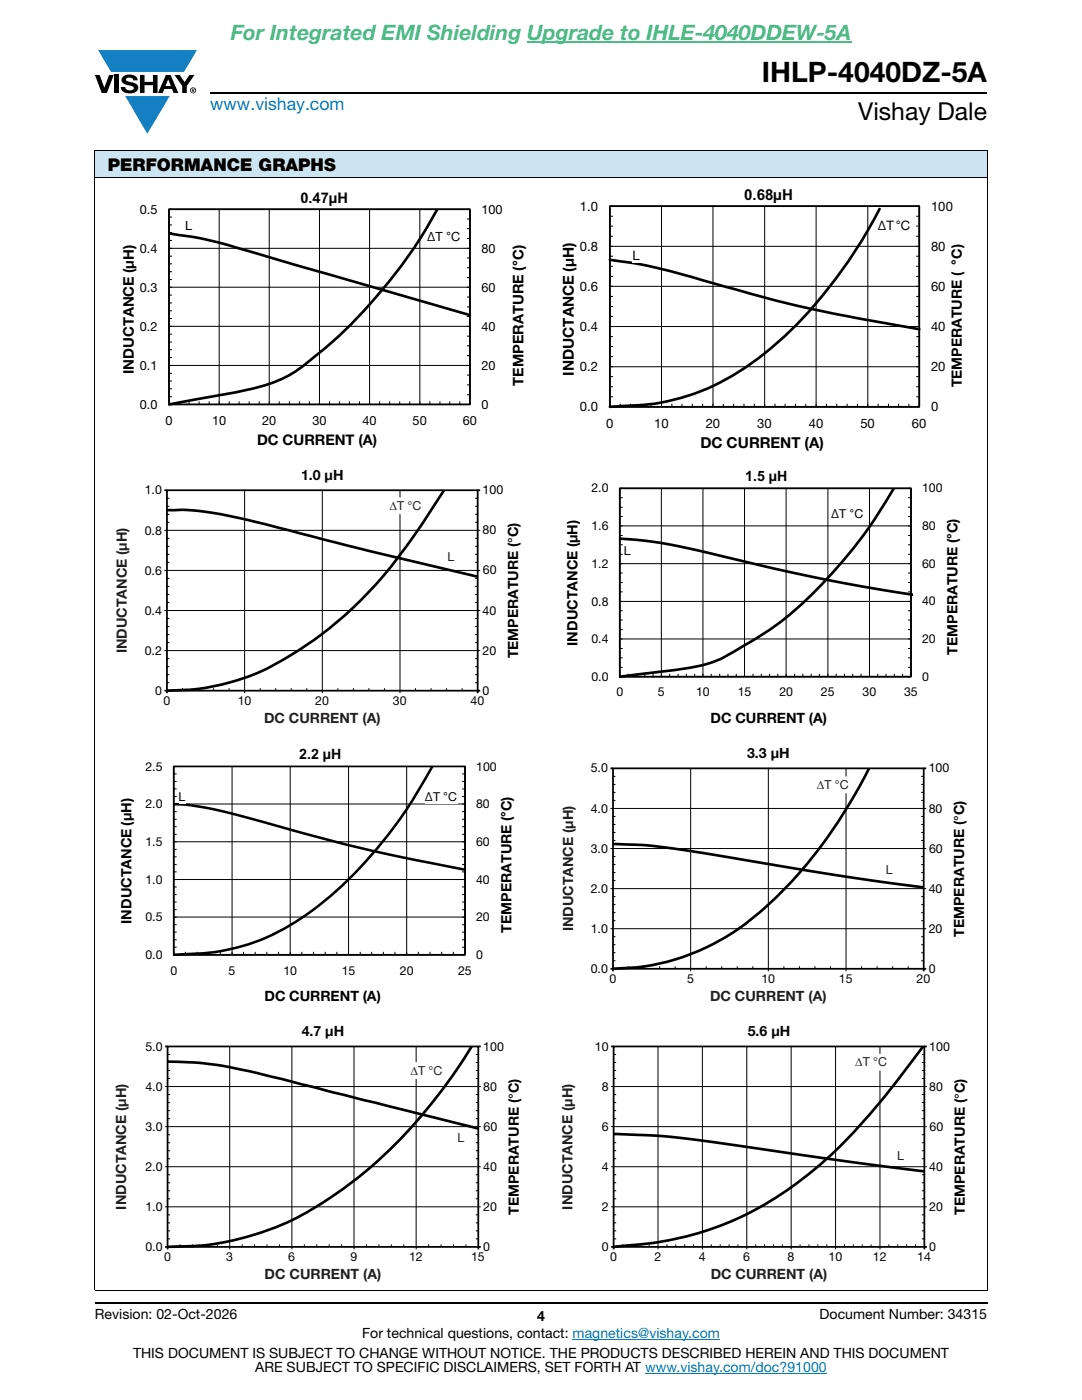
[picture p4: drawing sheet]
<svg xmlns="http://www.w3.org/2000/svg" width="216mm" height="279mm" viewBox="0 0 216 279" stroke-linecap="round" stroke-linejoin="round" font-family="sans-serif">
<g fill="#147fc3">
<path d="M19.6 10h19.7l-2.6 4.3h-1.1h-13.5z"/>
<path d="M25 19.2h8.9l-4.5 7.5z"/>
</g>
<g fill="#000">
<path d="M18.9 15h1l.9 2.5 1-2.5h.9l-1.4 3.6h-1zM22.9 15h.9v3.6h-.9zM24.6 15.3a2.1 2.1 0 0 1 2.8 .3l.1 .4h-.9a.79 .79 0 0 0-.7-.5 .79 .79 0 0 0-.8 .4l.3 .3 1 .2a1.08 1.08 0 0 1 1.2 1 1.08 1.08 0 0 1-1.1 1.2 1.73 1.73 0 0 1-2.4-1.2h.9a.96 .96 0 0 0 .8 .6 .96 .96 0 0 0 .9-.4 1.31 1.31 0 0 0-1.2-.6 1.03 1.03 0 0 1-1.1-.6 1.03 1.03 0 0 1 .2-1.1zM27.9 15h.9v1.3h1.7v-1.3h.9v3.6h-.9v-1.6h-1.7v1.6h-.9zM34.8 15h1.1l.9 1.4 1-1.4h1l-1.5 2.2v1.4h-.9v-1.4z"/>
<path d="M33.6 15.9l.5 1.3h-1.1zM33.1 15l-1.6 3.6h1l.3-.8h1.5l.3 .8h1l-1.6-3.6z"/>
<path d="M38.4 17.8h.2v.2h-.2zM38.3 17.7v.7h.1v-.3l.4 .3-.2-.3 .2-.2-.1-.2z"/>
<path d="M38.1 18a.46 .46 0 0 1 .9 0 .46 .46 0 0 1-.9 0zM37.9 18a.6 .6 0 0 0 1.2 0 .6 .6 0 0 0-1.2 0z"/>
</g>
<path d="M42 18.6h155M18.9 260h178.1" fill="none" stroke="#000" stroke-width=".36"/>
<path d="M105.2 8.3h64.7" fill="none" stroke="#4cbb84" stroke-width=".21"/>
<path d="M114.3 267.3h29.3M128.7 274h36.3" fill="none" stroke="#007ec4" stroke-width=".2"/>
<path d="M18.9 30h178.1v5.5h-178.1z" fill="#cce5f3"/>
<g fill="none" stroke="#000" stroke-width=".2">
<path d="M18.9 30h178.1M18.9 35.5h178.1M18.9 30.1v227.3M197 30.1v227.3M33.7 41.8h60.1v38.9h-60.1zM33.7 57.3h60.1M33.7 49.6h60.1M33.7 58.9h.6M33.7 55.8h.6M33.7 54.2h.6M33.7 52.7h.6M33.7 51.1h.6"/>
<path d="M33.7 48h.6M33.7 46.4h.6M33.7 44.9h.6M33.7 43.3h.6M43.7 41.8v38.9M53.7 41.8v38.9M63.8 41.8v38.9M73.7 41.8v38.9M83.8 41.8v38.9M93.2 59.3h.6M93.2 55.4h.6M93.2 53.4h.6"/>
<path d="M93.2 51.5h.6M93.2 47.6h.6M93.2 45.6h.6M93.2 43.7h.6M33.7 72.9h60.1M33.7 65.1h60.1M33.7 79.2h.6M33.7 77.6h.6M33.7 76h.6M33.7 74.5h.6M33.7 71.4h.6M33.7 69.8h.6"/>
<path d="M33.7 68.3h.6M33.7 66.7h.6M33.7 63.6h.6M33.7 62h.6M33.7 60.5h.6M93.2 78.8h.6M93.2 76.8h.6M93.2 74.9h.6M93.2 71h.6M93.2 69h.6M93.2 67.1h.6M93.2 63.2h.6"/>
<path d="M93.2 61.2h.6M35.7 80.1v.6M37.7 80.1v.6M39.7 80.1v.6M41.7 80.1v.6M45.7 80.1v.6M47.7 80.1v.6M49.7 80.1v.6M51.7 80.1v.6M55.7 80.1v.6M57.7 80.1v.6M59.7 80.1v.6"/>
<path d="M61.7 80.1v.6M65.8 80.1v.6M67.7 80.1v.6M69.7 80.1v.6M71.7 80.1v.6M75.7 80.1v.6M77.8 80.1v.6M79.8 80.1v.6M81.8 80.1v.6M85.8 80.1v.6M87.8 80.1v.6M89.7 80.1v.6"/>
<path d="M91.8 80.1v.6M18.9 257.5h178.1"/>
</g>
<path d="M33.7 41.8h60.1v38.9h-60.1z" fill="none" stroke="#000" stroke-width=".35"/>
<path d="M33.7 46.6l6 .9 5.2 1.2 48.9 14.2M87.3 41.7a100.1 100.1 0 0 1-28.3 32.4 31.5 31.5 0 0 1-11.7 4.1l-13.6 2.5" fill="none" stroke="#000" stroke-width=".53"/>
<g fill="#fff">
<path d="M36.9 43.5h1.4v3h-1.4z"/>
<path d="M85.3 45.7h6.7v3h-6.7z"/>
</g>
<g fill="none" stroke="#000" stroke-width=".2">
<path d="M121.7 41.1h61.7v40.1h-61.7zM121.7 59.2h.6M121.7 55.2h.6M121.7 53.2h.6M121.7 51.1h.6M121.7 47.1h.6M121.7 45.1h.6M121.7 43.2h.6M132 41.1v40.1M142.3 41.1v40.1M152.6 41.1v40.1M162.8 41.1v40.1"/>
<path d="M173.2 41.1v40.1M182.8 59.2h.6M182.8 55.2h.6M182.8 53.2h.6M182.8 51.1h.6M182.8 47.1h.6M182.8 45.1h.6M182.8 43.2h.6M183.4 57.1h-61.7M183.4 49.2h-61.7M121.7 65.2h61.7M121.7 79.2h.6"/>
<path d="M121.7 77.2h.6M121.7 75.2h.6M121.7 71.2h.6M121.7 69.2h.6M121.7 67.2h.6M121.7 63.1h.6M121.7 61.2h.6M182.8 79.2h.6M182.8 77.2h.6M182.8 75.2h.6M182.8 71.2h.6M182.8 69.2h.6"/>
<path d="M182.8 67.2h.6M182.8 63.1h.6M182.8 61.2h.6M183.4 73.2h-61.7M123.7 80.6v.6M125.8 80.6v.6M127.9 80.6v.6M129.9 80.6v.6M134.1 80.6v.6M136.1 80.6v.6M138.1 80.6v.6M140.2 80.6v.6"/>
<path d="M144.3 80.6v.6M146.4 80.6v.6M148.5 80.6v.6M150.5 80.6v.6M154.6 80.6v.6M156.7 80.6v.6M158.7 80.6v.6M160.8 80.6v.6M164.9 80.6v.6M167 80.6v.6M169 80.6v.6M171.1 80.6v.6"/>
<path d="M175.2 80.6v.6M177.3 80.6v.6M179.3 80.6v.6M181.4 80.6v.6"/>
</g>
<path d="M121.7 41.1h61.7v40.1h-61.7z" fill="none" stroke="#000" stroke-width=".35"/>
<path d="M121.7 51.8l5.8 .9 5.7 1.3 17.7 4.9 9.1 2.3 11.1 2.3 12.3 2.2M175.5 41.7a94.2 94.2 0 0 1-21.2 27.4 45.4 45.4 0 0 1-26.4 11.7l-6.2 .4" fill="none" stroke="#000" stroke-width=".53"/>
<g fill="#fff">
<path d="M126.2 49.4h1.5v3h-1.5z"/>
<path d="M175.2 43.4h6.6v3.1h-6.6z"/>
</g>
<g fill="none" stroke="#000" stroke-width=".2">
<path d="M33.3 99.4h.5M48.8 97.8v40M64.3 97.8v40M79.8 97.8v40M94.8 99.4h.5M32.8 105.8h63M32.8 113.8h63M33.3 115.4h.5M33.3 117h.5M33.3 118.6h.5M33.3 107.4h.5M33.3 109h.5"/>
<path d="M33.3 110.6h.5M33.3 112.2h.5M33.3 101h.5M33.3 102.6h.5M33.3 104.2h.5M94.8 115.4h.5M94.8 117h.5M94.8 118.6h.5M94.8 107.4h.5M94.8 109h.5M94.8 110.6h.5M94.8 112.2h.5"/>
<path d="M94.8 101h.5M94.8 102.6h.5M94.8 104.2h.5M32.8 121.8h63M32.8 129.8h63M33.3 120.2h.5M33.3 123.4h.5M33.3 125h.5M33.3 126.6h.5M33.3 128.2h.5M33.3 131.4h.5M33.3 133h.5"/>
<path d="M33.3 134.6h.5M33.3 136.2h.5M94.8 120.2h.5M94.8 123.4h.5M94.8 125h.5M94.8 126.6h.5M94.8 128.2h.5M94.8 131.4h.5M94.8 133h.5M94.8 134.6h.5M94.8 136.2h.5"/>
</g>
<path d="M32.8 97.8h.5M33.3 97.8h62v40h-62zM95.3 97.8h.5M32.8 137.8h.5M95.3 137.8h.5" fill="none" stroke="#000" stroke-width=".35"/>
<path d="M77.2 99.4h7.5v3h-7.5z" fill="#fff"/>
<path d="M77.2 99.4h7.5v3h-7.5z" fill="none" stroke="#fff" stroke-width=".35"/>
<path d="M88.5 109.6h3v3h-3z" fill="#fff"/>
<path d="M88.5 109.6h3v3h-3z" fill="none" stroke="#fff" stroke-width=".35"/>
<path d="M123.7 97.5h58.1v37.5h-58.1zM33.3 137.8v.5M95.3 137.8v.5" fill="none" stroke="#000" stroke-width=".35"/>
<g fill="none" stroke="#000" stroke-width=".2">
<path d="M123.7 97.5h58.1v37.6h-58.1zM123.7 99.3h.6M132 97.5v37.6M140.3 97.5v37.6M148.6 97.5v37.6M156.9 97.5v37.6M165.2 97.5v37.6M173.5 97.5v37.6M181.2 99.3h.6M123.7 112.5h58.1M123.7 105h58.1M123.7 118.1h.6"/>
<path d="M123.7 116.3h.6M123.7 114.4h.6M123.7 110.6h.6M123.7 108.7h.6M123.7 106.9h.6M123.7 103.1h.6M123.7 101.2h.6M181.2 118.1h.6M181.2 116.3h.6M181.2 114.4h.6M181.2 110.6h.6M181.2 108.7h.6"/>
<path d="M181.2 106.9h.6M181.2 103.1h.6M181.2 101.2h.6M36.4 137.3v.5M39.5 137.3v.5M42.6 137.3v.5M45.7 137.3v.5M48.8 137.8v.5M51.9 137.3v.5M55 137.3v.5M58.1 137.3v.5M61.2 137.3v.5"/>
<path d="M64.3 137.8v.5M67.4 137.3v.5M70.5 137.3v.5M73.6 137.3v.5M76.7 137.3v.5M79.8 137.8v.5M82.9 137.3v.5M86 137.3v.5M89.1 137.3v.5M92.2 137.3v.5M123.7 127.5h58.1M123.7 120h58.1"/>
<path d="M123.7 133.2h.6M123.7 131.3h.6M123.7 129.4h.6M123.7 125.7h.6M123.7 123.8h.6M123.7 121.9h.6M125.3 134.5v.6M127 134.5v.6M128.7 134.5v.6M130.3 134.5v.6M133.6 134.5v.6M135.3 134.5v.6"/>
<path d="M137 134.5v.6M138.6 134.5v.6M141.9 134.5v.6M143.6 134.5v.6M145.3 134.5v.6M146.9 134.5v.6M150.3 134.5v.6M151.9 134.5v.6M153.6 134.5v.6M155.2 134.5v.6M158.5 134.5v.6M160.2 134.5v.6"/>
<path d="M161.9 134.5v.6M163.5 134.5v.6M166.8 134.5v.6M168.5 134.5v.6M170.1 134.5v.6M171.8 134.5v.6M175.1 134.5v.6M176.8 134.5v.6M178.4 134.5v.6M180.1 134.5v.6M181.2 133.2h.6M181.2 131.3h.6"/>
<path d="M181.2 129.4h.6M181.2 125.7h.6M181.2 123.8h.6M181.2 121.9h.6"/>
</g>
<path d="M88.6 97.8a124.6 124.6 0 0 1-16.1 21.5 71 71 0 0 1-22.2 15.4 45.6 45.6 0 0 1-17 3.1M178.4 97.4a94.7 94.7 0 0 1-23.3 27.2l-3.3 2.3-3.3 1.9a25.3 25.3 0 0 1-12.8 4.8l-12 1.4M33.3 101.8h.8a56.8 56.8 0 0 1 15.9 2.1l23.6 6 21.7 5.2M123.7 107.5l5 .4 5.5 .9 28.2 6.4 9.4 1.8 10.3 1.7" fill="none" stroke="#000" stroke-width=".53"/>
<g fill="#fff">
<path d="M124.4 108.3h1.4v2.9h-1.4z"/>
<path d="M165.8 101h6.6v2.9h-6.6z"/>
</g>
<g fill="none" stroke="#000" stroke-width=".2">
<path d="M34.7 153h58.1v37.6h-58.1zM34.7 159h.6M34.7 157.5h.6M34.7 156h.6M34.7 154.4h.6M46.3 153v37.6M57.9 153v37.6M69.5 153v37.6M81.1 153v37.6M92.2 159h.6M92.2 157.5h.6M92.2 156h.6"/>
<path d="M92.2 154.4h.6M34.7 178.5h.6M34.7 177h.6M34.7 174h.6M34.7 172.5h.6M34.7 171h.6M34.7 169.5h.6M34.7 166.5h.6M34.7 165h.6M34.7 163.5h.6M34.7 162h.6M92.2 178.5h.6"/>
<path d="M92.2 177h.6M92.2 174h.6M92.2 172.5h.6M92.2 171h.6M92.2 169.5h.6M92.2 166.5h.6M92.2 165h.6M92.2 163.5h.6M92.2 162h.6M92.8 175.5h-58.1M92.8 168h-58.1M92.8 160.5h-58.1"/>
<path d="M34.7 189h.6M34.7 187.6h.6M34.7 186h.6M34.7 184.5h.6M34.7 181.5h.6M34.7 180h.6M37 190v.6M39.3 190v.6M41.6 190v.6M44 190v.6M48.6 190v.6M50.9 190v.6"/>
<path d="M53.2 190v.6M55.6 190v.6M60.2 190v.6M62.6 190v.6M64.9 190v.6M67.2 190v.6M71.9 190v.6M74.2 190v.6M76.5 190v.6M78.8 190v.6M83.5 190v.6M85.8 190v.6"/>
<path d="M88.1 190v.6M90.5 190v.6M92.2 189h.6M92.2 187.6h.6M92.2 186h.6M92.2 184.5h.6M92.2 181.5h.6M92.2 180h.6M92.8 183h-58.1"/>
</g>
<path d="M34.7 153h58.1v37.6h-58.1z" fill="none" stroke="#000" stroke-width=".34"/>
<path d="M86.3 152.9a87.4 87.4 0 0 1-24.8 29.4 41.1 41.1 0 0 1-25 8.1l-1.8 .2M34.7 160.5a60 60 0 0 1 14.4 2.6l20.9 5.7 9.3 2.1 13.5 2.7" fill="none" stroke="#000" stroke-width=".51"/>
<g fill="#fff">
<path d="M35.6 157.4h1.4v2.9h-1.4z"/>
<path d="M84.8 157.4h6.5v2.9h-6.5z"/>
</g>
<g fill="none" stroke="#000" stroke-width=".2">
<path d="M122.3 154.9h.5M122.3 156.5h.5M122.3 158.1h.5M122.3 159.7h.5M137.8 153.3v40M153.3 153.3v40M168.8 153.3v40M183.8 154.9h.5M183.8 156.5h.5M183.8 158.1h.5M183.8 159.7h.5M121.8 161.3h63"/>
<path d="M121.8 169.3h63M121.8 177.3h63M122.3 170.9h.5M122.3 172.5h.5M122.3 174.1h.5M122.3 175.7h.5M122.3 178.9h.5M122.3 162.9h.5M122.3 164.5h.5M122.3 166.1h.5M122.3 167.7h.5M183.8 170.9h.5"/>
<path d="M183.8 172.5h.5M183.8 174.1h.5M183.8 175.7h.5M183.8 178.9h.5M183.8 162.9h.5M183.8 164.5h.5M183.8 166.1h.5M183.8 167.7h.5M121.8 185.3h63M122.3 180.5h.5M122.3 182.1h.5M122.3 183.7h.5"/>
<path d="M122.3 186.9h.5M122.3 188.5h.5M122.3 190.1h.5M122.3 191.7h.5M183.8 180.5h.5M183.8 182.1h.5M183.8 183.7h.5M183.8 186.9h.5M183.8 188.5h.5M183.8 190.1h.5M183.8 191.7h.5"/>
</g>
<path d="M121.8 153.3h.5M122.3 153.3h62v40h-62zM184.3 153.3h.5M121.8 193.3h.5M184.3 193.3h.5" fill="none" stroke="#000" stroke-width=".35"/>
<path d="M173.4 153.3a91 91 0 0 1-24.2 30.7 44.3 44.3 0 0 1-26.9 9.3M122.3 168.4l2.1 .1a131.1 131.1 0 0 1 19.1 2.3l23.8 3.9 17 2.4" fill="none" stroke="#000" stroke-width=".53"/>
<path d="M162.4 155.1h7.5v3h-7.5z" fill="#fff"/>
<path d="M162.4 155.1h7.5v3h-7.5z" fill="none" stroke="#fff" stroke-width=".35"/>
<path d="M176 172.2h3v3h-3z" fill="#fff"/>
<path d="M176 172.2h3v3h-3z" fill="none" stroke="#fff" stroke-width=".35"/>
<path d="M122.3 193.3v.5M184.3 193.3v.5M32.9 208.8h.5M95.4 208.8h.5M32.9 248.8h.5M95.4 248.8h.5" fill="none" stroke="#000" stroke-width=".35"/>
<g fill="none" stroke="#000" stroke-width=".2">
<path d="M125.4 192.8v.5M128.5 192.8v.5M131.6 192.8v.5M134.7 192.8v.5M137.8 193.3v.5M140.9 192.8v.5M144 192.8v.5M147.1 192.8v.5M150.2 192.8v.5M153.3 193.3v.5M156.4 192.8v.5M159.5 192.8v.5"/>
<path d="M162.6 192.8v.5M165.7 192.8v.5M168.8 193.3v.5M171.9 192.8v.5M175 192.8v.5M178.1 192.8v.5M181.2 192.8v.5M32.9 216.8h63M33.4 218.4h.5M33.4 210.4h.5M33.4 212h.5M33.4 213.6h.5"/>
<path d="M33.4 215.2h.5M45.8 208.8v40M58.2 208.8v40M70.6 208.8v40M83 208.8v40M94.9 218.4h.5M94.9 210.4h.5M94.9 212h.5M94.9 213.6h.5M94.9 215.2h.5M32.9 224.8h63M32.9 232.8h63"/>
<path d="M33.4 226.4h.5M33.4 228h.5M33.4 229.6h.5M33.4 231.2h.5M33.4 234.4h.5M33.4 236h.5M33.4 237.6h.5M33.4 239.2h.5M33.4 220h.5M33.4 221.6h.5M33.4 223.2h.5M94.9 226.4h.5"/>
<path d="M94.9 228h.5M94.9 229.6h.5M94.9 231.2h.5M94.9 234.4h.5M94.9 236h.5M94.9 237.6h.5M94.9 239.2h.5M94.9 220h.5M94.9 221.6h.5M94.9 223.2h.5M32.9 240.8h63M33.4 242.4h.5"/>
<path d="M33.4 244h.5M33.4 245.6h.5M33.4 247.2h.5M94.9 242.4h.5M94.9 244h.5M94.9 245.6h.5M94.9 247.2h.5"/>
</g>
<path d="M90.5 225.7h3v3h-3z" fill="#fff"/>
<path d="M90.5 225.7h3v3h-3z" fill="none" stroke="#fff" stroke-width=".35"/>
<path d="M81.4 212.1h7.5v3h-7.5z" fill="#fff"/>
<path d="M81.4 212.1h7.5v3h-7.5z" fill="none" stroke="#fff" stroke-width=".35"/>
<path d="M33.4 208.8h62v40h-62zM121.9 208.8h.5M184.4 208.8h.5M33.4 248.8v.5M95.4 248.8v.5M121.9 248.8h.5M184.4 248.8h.5" fill="none" stroke="#000" stroke-width=".35"/>
<g fill="none" stroke="#000" stroke-width=".2">
<path d="M121.9 216.8h63M122.4 218.4h.5M122.4 210.4h.5M122.4 212h.5M122.4 213.6h.5M122.4 215.2h.5M131.3 208.8v40M140.2 208.8v40M149 208.8v40M157.9 208.8v40M166.7 208.8v40M175.6 208.8v40"/>
<path d="M183.9 218.4h.5M183.9 210.4h.5M183.9 212h.5M183.9 213.6h.5M183.9 215.2h.5M121.9 224.8h63M121.9 232.8h63M122.4 226.4h.5M122.4 228h.5M122.4 229.6h.5M122.4 231.2h.5M122.4 234.4h.5"/>
<path d="M122.4 236h.5M122.4 237.6h.5M122.4 239.2h.5M122.4 220h.5M122.4 221.6h.5M122.4 223.2h.5M183.9 226.4h.5M183.9 228h.5M183.9 229.6h.5M183.9 231.2h.5M183.9 234.4h.5M183.9 236h.5"/>
<path d="M183.9 237.6h.5M183.9 239.2h.5M183.9 220h.5M183.9 221.6h.5M183.9 223.2h.5M35.9 248.3v.5M38.4 248.3v.5M40.9 248.3v.5M43.4 248.3v.5M45.8 248.8v.5M48.3 248.3v.5M50.8 248.3v.5"/>
<path d="M53.3 248.3v.5M55.8 248.3v.5M58.2 248.8v.5M60.7 248.3v.5M63.2 248.3v.5M65.7 248.3v.5M68.2 248.3v.5M70.6 248.8v.5M73.1 248.3v.5M75.6 248.3v.5M78.1 248.3v.5M80.6 248.3v.5"/>
<path d="M83 248.8v.5M85.5 248.3v.5M88 248.3v.5M90.5 248.3v.5M93 248.3v.5M121.9 240.8h63M122.4 242.4h.5M122.4 244h.5M122.4 245.6h.5M122.4 247.2h.5M183.9 242.4h.5M183.9 244h.5"/>
<path d="M183.9 245.6h.5M183.9 247.2h.5"/>
</g>
<path d="M33.4 211.9l7.1 .3 3.7 .5 5.8 1.1 45.4 11.4M94.1 208.8a94.3 94.3 0 0 1-32.7 33 55 55 0 0 1-28 7" fill="none" stroke="#000" stroke-width=".53"/>
<path d="M178.2 229.2h3v3h-3z" fill="#fff"/>
<path d="M178.2 229.2h3v3h-3z" fill="none" stroke="#fff" stroke-width=".35"/>
<path d="M170.1 210.5h7.5v3h-7.5z" fill="#fff"/>
<path d="M170.1 210.5h7.5v3h-7.5z" fill="none" stroke="#fff" stroke-width=".35"/>
<path d="M122.4 208.8h62v40h-62zM122.4 248.8v.5M184.4 248.8v.5" fill="none" stroke="#000" stroke-width=".35"/>
<g fill="none" stroke="#000" stroke-width=".2">
<path d="M124.2 248.3v.5M126 248.3v.5M127.8 248.3v.5M129.5 248.3v.5M131.3 248.8v.5M133.1 248.3v.5M134.8 248.3v.5M136.6 248.3v.5M138.4 248.3v.5M140.2 248.8v.5M141.9 248.3v.5M143.7 248.3v.5"/>
<path d="M145.5 248.3v.5M147.2 248.3v.5M149 248.8v.5M150.8 248.3v.5M152.6 248.3v.5M154.3 248.3v.5M156.1 248.3v.5M157.9 248.8v.5M159.6 248.3v.5M161.4 248.3v.5M163.2 248.3v.5M165 248.3v.5"/>
<path d="M166.7 248.8v.5M168.5 248.3v.5M170.3 248.3v.5M172 248.3v.5M173.8 248.3v.5M175.6 248.8v.5M177.4 248.3v.5M179.1 248.3v.5M180.9 248.3v.5M182.7 248.3v.5"/>
</g>
<path d="M184.2 208.9a149.7 149.7 0 0 1-19.7 22.8 63.9 63.9 0 0 1-30.4 15.7l-4.5 .7-7.2 .7M122.4 226.3l8.9 .4 5.7 .5 32.2 4.6 15.2 2" fill="none" stroke="#000" stroke-width=".53"/>
<text font-size="5.6" x="152" y="16.4">IHLP-4040DZ-5A</text>
<text font-size="4.9" x="171.3" y="24">Vishay Dale</text>
<text font-size="4.2" fill="#4cbb84" x="46" y="8">For Integrated EMI Shielding Upgrade to IHLE-4040DDEW-5A</text>
<text font-size="3.5" fill="#007ec4" x="42" y="21.9">www.vishay.com</text>
<text font-size="3.5" x="21.5" y="34.1">PERFORMANCE GRAPHS</text>
<g font-size="3">
<text x="148.5" y="39.8">0.68µH</text>
<text x="114.5" y="75" transform="rotate(-90 114.5 75)">INDUCTANCE (μH)</text>
<text x="139.8" y="89.5">DC CURRENT (A)</text>
</g>
<g font-size="2.9">
<text x="59.9" y="40.5">0.47µH</text>
<text x="26.7" y="74.7" transform="rotate(-90 26.7 74.7)">INDUCTANCE (μH)</text>
<text x="104.5" y="76.9" transform="rotate(-90 104.5 76.9)">TEMPERATURE (°C)</text>
<text x="51.3" y="88.8">DC CURRENT (A)</text>
</g>
<g font-size="2.8">
<text x="191.9" y="77.3" transform="rotate(-90 191.9 77.3)">TEMPERATURE ( °C)</text>
<text x="148.7" y="95.9">1.5 µH</text>
<text x="103.4" y="131.4" transform="rotate(-90 103.4 131.4)">TEMPERATURE (°C)</text>
<text x="115.2" y="128.9" transform="rotate(-90 115.2 128.9)">INDUCTANCE (μH)</text>
<text x="191.1" y="130.6" transform="rotate(-90 191.1 130.6)">TEMPERATURE (°C)</text>
<text x="141.8" y="144.3">DC CURRENT (A)</text>
<text x="59.7" y="151.4">2.2 µH</text>
<text x="26.2" y="184.4" transform="rotate(-90 26.2 184.4)">INDUCTANCE (μH)</text>
<text x="102.1" y="186.1" transform="rotate(-90 102.1 186.1)">TEMPERATURE (°C)</text>
<text x="192.4" y="186.9" transform="rotate(-90 192.4 186.9)">TEMPERATURE (°C)</text>
<text x="52.8" y="199.8">DC CURRENT (A)</text>
<text x="103.5" y="242.4" transform="rotate(-90 103.5 242.4)">TEMPERATURE (°C)</text>
<text x="192.5" y="242.4" transform="rotate(-90 192.5 242.4)">TEMPERATURE (°C)</text>
<text x="18.9" y="263.3">Revision: 02-Oct-2026</text>
<text x="107.2" y="263.6">4</text>
<text x="163.6" y="263.3">Document Number: 34315</text>
<text x="72.3" y="267.1">For technical questions, contact: magnetics@vishay.com</text>
<text x="26.5" y="271">THIS DOCUMENT IS SUBJECT TO CHANGE WITHOUT NOTICE. THE PRODUCTS DESCRIBED HEREIN AND THIS DOCUMENT</text>
<text x="50.9" y="273.8">ARE SUBJECT TO SPECIFIC DISCLAIMERS, SET FORTH AT www.vishay.com/doc?91000</text>
</g>
<g font-size="2.8" fill="#040505">
<text x="60.1" y="95.8">1.0 μH</text>
<text x="149.1" y="151.3">3.3 μH</text>
<text x="149.2" y="206.8">5.6 μH</text>
</g>
<g font-size="2.8" fill="#231f20">
<text x="25.3" y="130.4" transform="rotate(-90 25.3 130.4)">INDUCTANCE (μH)</text>
<text x="52.7" y="144.3">DC CURRENT (A)</text>
<text x="114.3" y="185.9" transform="rotate(-90 114.3 185.9)">INDUCTANCE (μH)</text>
<text x="141.7" y="199.8">DC CURRENT (A)</text>
<text x="25.2" y="241.4" transform="rotate(-90 25.2 241.4)">INDUCTANCE (μH)</text>
<text x="114.2" y="241.4" transform="rotate(-90 114.2 241.4)">INDUCTANCE (μH)</text>
<text x="52.8" y="255.3">DC CURRENT (A)</text>
<text x="141.8" y="255.3">DC CURRENT (A)</text>
</g>
<text font-size="2.8" fill="#050504" x="60.2" y="206.8">4.7 μH</text>
<g font-size="2.6">
<text x="115.7" y="42">1.0</text>
<text x="175.2" y="45.9">ΔT°C</text>
<text x="185.8" y="42">100</text>
<text x="115.7" y="50">0.8</text>
<text x="126.2" y="51.9">L</text>
<text x="185.8" y="50">80</text>
<text x="115.7" y="58">0.6</text>
<text x="185.8" y="58">60</text>
<text x="115.7" y="66.1">0.4</text>
<text x="185.8" y="66.1">40</text>
<text x="115.7" y="74.1">0.2</text>
<text x="185.8" y="74.1">20</text>
<text x="115.7" y="82.1">0.0</text>
<text x="185.8" y="82.1">0</text>
<text x="121" y="85.4">0</text>
<text x="130.5" y="85.4">10</text>
<text x="140.8" y="85.4">20</text>
<text x="151.1" y="85.4">30</text>
<text x="161.4" y="85.4">40</text>
<text x="171.7" y="85.4">50</text>
<text x="182" y="85.4">60</text>
</g>
<g font-size="2.5">
<text x="27.9" y="42.6">0.5</text>
<text x="36.9" y="45.9">L</text>
<text x="96.1" y="42.6">100</text>
<text x="27.9" y="50.4">0.4</text>
<text x="85.3" y="48.2">ΔT °C</text>
<text x="96.1" y="50.4">80</text>
<text x="27.9" y="58.2">0.3</text>
<text x="96.1" y="58.2">60</text>
<text x="27.9" y="66">0.2</text>
<text x="96.1" y="66">40</text>
<text x="27.9" y="73.8">0.1</text>
<text x="96.1" y="73.8">20</text>
<text x="27.9" y="81.6">0.0</text>
<text x="96.1" y="81.6">0</text>
<text x="33" y="84.8">0</text>
<text x="42.3" y="84.8">10</text>
<text x="52.3" y="84.8">20</text>
<text x="62.3" y="84.8">30</text>
<text x="72.3" y="84.8">40</text>
<text x="82.3" y="84.8">50</text>
<text x="92.4" y="84.8">60</text>
<text x="28.9" y="98.7">1.0</text>
<text x="96.3" y="98.7">100</text>
<text x="118" y="98.3">2.0</text>
<text x="184" y="98.3">100</text>
<text x="28.9" y="106.7">0.8</text>
<text x="96.3" y="106.7">80</text>
<text x="118" y="105.8">1.6</text>
<text x="165.8" y="103.4">ΔT °C</text>
<text x="184" y="105.8">80</text>
<text x="118" y="113.3">1.2</text>
<text x="124.4" y="110.7">L</text>
<text x="184" y="113.3">60</text>
<text x="28.9" y="114.7">0.6</text>
<text x="96.4" y="114.6">60</text>
<text x="28.9" y="122.7">0.4</text>
<text x="96.3" y="122.6">40</text>
<text x="118" y="120.8">0.8</text>
<text x="184" y="120.8">40</text>
<text x="28.9" y="130.7">0.2</text>
<text x="96.3" y="130.6">20</text>
<text x="118" y="128.4">0.4</text>
<text x="184" y="128.4">20</text>
<text x="118" y="135.9">0.0</text>
<text x="184" y="135.9">0</text>
<text x="30.9" y="138.7">0</text>
<text x="96.3" y="138.6">0</text>
<text x="123" y="139">0</text>
<text x="131.3" y="139">5</text>
<text x="138.9" y="139">10</text>
<text x="147.2" y="139">15</text>
<text x="155.5" y="139">20</text>
<text x="163.8" y="139">25</text>
<text x="172.1" y="139">30</text>
<text x="180.4" y="139">35</text>
<text x="29" y="153.8">2.5</text>
<text x="95" y="153.8">100</text>
<text x="117.9" y="154.2">5.0</text>
<text x="185.3" y="154.2">100</text>
<text x="29" y="161.3">2.0</text>
<text x="35.6" y="159.8">L</text>
<text x="84.8" y="159.8">ΔT °C</text>
<text x="95" y="161.3">80</text>
<text x="117.9" y="162.2">4.0</text>
<text x="185.3" y="162.2">80</text>
<text x="29" y="168.8">1.5</text>
<text x="95" y="168.8">60</text>
<text x="117.9" y="170.2">3.0</text>
<text x="185.4" y="170.1">60</text>
<text x="29" y="176.3">1.0</text>
<text x="95" y="176.3">40</text>
<text x="117.9" y="178.2">2.0</text>
<text x="185.3" y="178.1">40</text>
<text x="29" y="183.9">0.5</text>
<text x="95" y="183.9">20</text>
<text x="29" y="191.4">0.0</text>
<text x="95" y="191.4">0</text>
<text x="117.9" y="186.2">1.0</text>
<text x="185.3" y="186.1">20</text>
<text x="34" y="194.5">0</text>
<text x="45.6" y="194.5">5</text>
<text x="56.6" y="194.5">10</text>
<text x="68.2" y="194.5">15</text>
<text x="79.8" y="194.5">20</text>
<text x="91.4" y="194.5">25</text>
<text x="117.9" y="194.2">0.0</text>
<text x="185.3" y="194.1">0</text>
<text x="29" y="209.7">5.0</text>
<text x="96.4" y="209.7">100</text>
<text x="118.7" y="209.7">10</text>
<text x="185.4" y="209.7">100</text>
<text x="29" y="217.7">4.0</text>
<text x="96.4" y="217.7">80</text>
<text x="120.1" y="217.7">8</text>
<text x="185.4" y="217.7">80</text>
<text x="29" y="225.7">3.0</text>
<text x="96.5" y="225.7">60</text>
<text x="120.1" y="225.7">6</text>
<text x="185.5" y="225.7">60</text>
<text x="29" y="233.7">2.0</text>
<text x="96.4" y="233.7">40</text>
<text x="120.1" y="233.7">4</text>
<text x="185.4" y="233.7">40</text>
<text x="29" y="241.7">1.0</text>
<text x="96.4" y="241.7">20</text>
<text x="120.1" y="241.7">2</text>
<text x="185.4" y="241.7">20</text>
<text x="29" y="249.7">0.0</text>
<text x="96.4" y="249.7">0</text>
<text x="120.1" y="249.7">0</text>
<text x="185.4" y="249.7">0</text>
</g>
<g font-size="2.5" fill="#231f20">
<text x="77.7" y="101.8">ΔT °C</text>
<text x="89.3" y="111.9">L</text>
<text x="163" y="157.5">ΔT °C</text>
<text x="176.8" y="174.5">L</text>
<text x="81.9" y="214.5">Δ</text>
<text x="83.4" y="214.5">T °C</text>
<text x="170.6" y="212.8">ΔT °C</text>
<text x="91.3" y="228">L</text>
<text x="179" y="231.5">L</text>
</g>
<g font-size="2.5" fill="#050504">
<text x="32.6" y="140.7">0</text>
<text x="47.4" y="140.7">10</text>
<text x="62.9" y="140.7">20</text>
<text x="78.4" y="140.7">30</text>
<text x="93.9" y="140.7">40</text>
<text x="121.6" y="196.2">0</text>
<text x="137.1" y="196.2">5</text>
<text x="151.9" y="196.2">10</text>
<text x="167.4" y="196.2">15</text>
<text x="182.9" y="196.2">20</text>
<text x="32.8" y="251.7">0</text>
<text x="45.1" y="251.7">3</text>
<text x="57.5" y="251.7">6</text>
<text x="69.9" y="251.7">9</text>
<text x="81.6" y="251.7">12</text>
<text x="94" y="251.7">15</text>
<text x="121.8" y="251.7">0</text>
<text x="130.6" y="251.7">2</text>
<text x="139.5" y="251.7">4</text>
<text x="148.3" y="251.7">6</text>
<text x="157.2" y="251.7">8</text>
<text x="165.3" y="251.7">10</text>
<text x="174.2" y="251.7">12</text>
<text x="183" y="251.7">14</text>
</g>
</svg>
